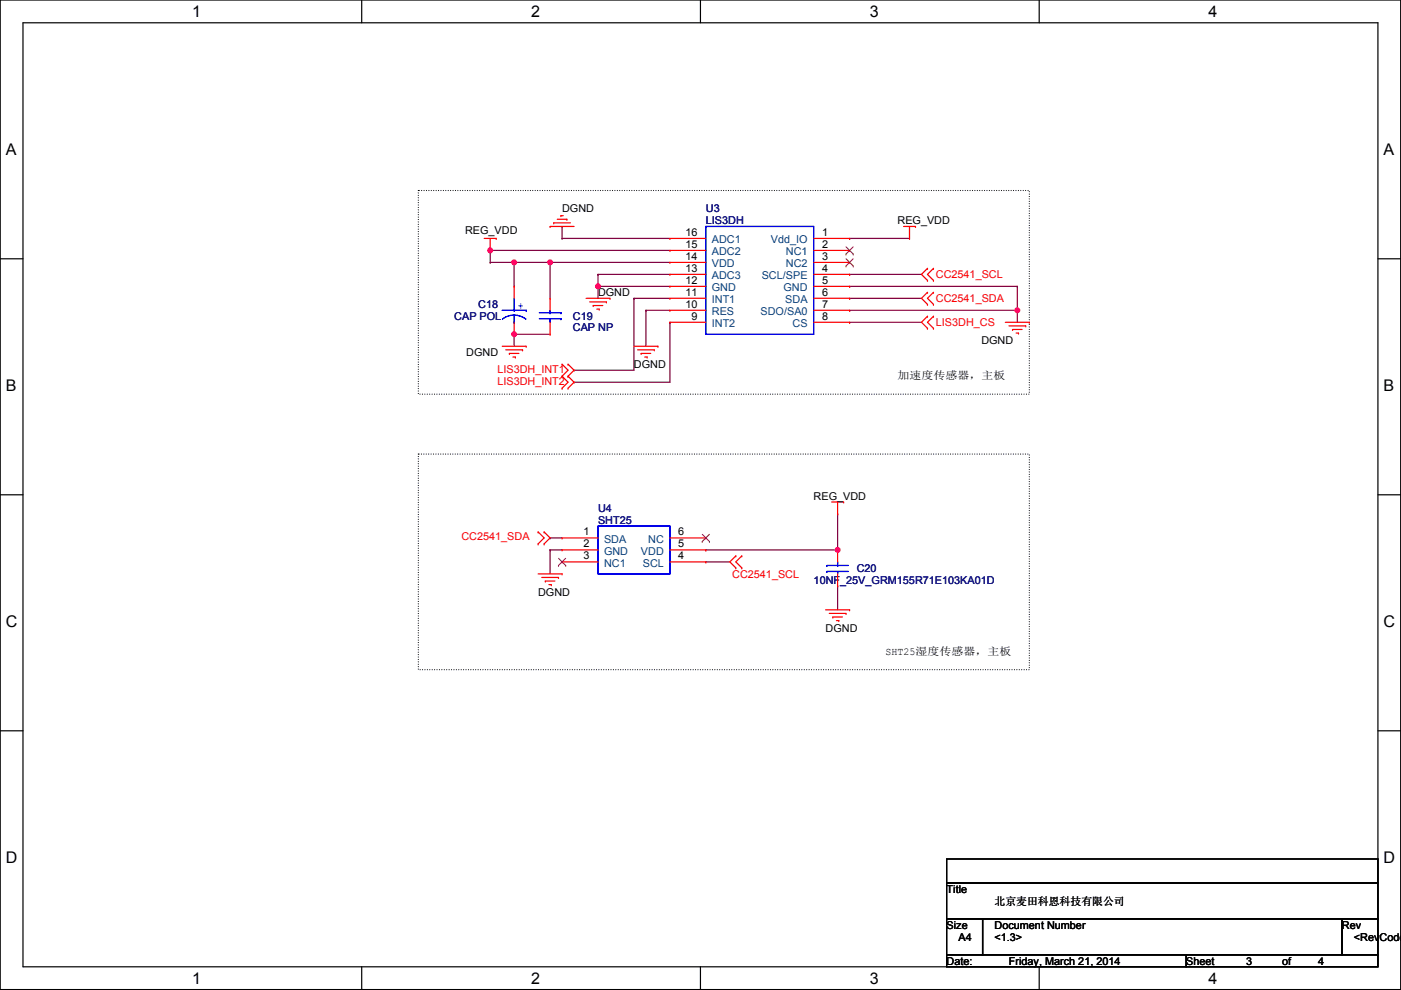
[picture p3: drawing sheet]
<svg xmlns="http://www.w3.org/2000/svg" width="297mm" height="210mm" viewBox="0 0 297 210" stroke-linecap="round" stroke-linejoin="round" font-family="sans-serif">
<path d="M0 0h297v209.8h-297zM4.9 4.8h287.2v200.2h-287.2z" fill="none" stroke="#000" stroke-width=".25"/>
<g fill="#fff">
<path d="M40.8 .5h1.9v3.8h-1.9z"/>
<path d="M40.8 205.5h1.9v3.8h-1.9z"/>
</g>
<path d="M76.7 0v4.8M76.7 205v4.8" fill="none" stroke="#000" stroke-width=".25"/>
<g fill="#fff">
<path d="M112.6 .5h1.9v3.8h-1.9z"/>
<path d="M112.6 205.5h1.9v3.8h-1.9z"/>
</g>
<path d="M148.5 0v4.8M148.5 205v4.8" fill="none" stroke="#000" stroke-width=".25"/>
<g fill="#fff">
<path d="M184.4 .5h1.9v3.8h-1.9z"/>
<path d="M184.4 205.5h1.9v3.8h-1.9z"/>
</g>
<path d="M220.3 0v4.8M220.3 205v4.8" fill="none" stroke="#000" stroke-width=".25"/>
<g fill="#fff">
<path d="M256.2 .5h1.9v3.8h-1.9z"/>
<path d="M256.2 205.5h1.9v3.8h-1.9z"/>
<path d="M1.2 29.9h2.3v3.8h-2.3z"/>
<path d="M293.3 29.9h2.3v3.8h-2.3z"/>
<path d="M1.3 79.9h2.2v3.8h-2.2z"/>
<path d="M293.4 79.9h2.2v3.8h-2.2z"/>
</g>
<path d="M0 54.9h4.9M292.1 54.9h4.9" fill="none" stroke="#000" stroke-width=".25"/>
<g fill="#fff">
<path d="M1.3 129.9h2.4v3.8h-2.4z"/>
<path d="M293.4 129.9h2.4v3.8h-2.4z"/>
</g>
<path d="M0 104.9h4.9M292.1 104.9h4.9" fill="none" stroke="#000" stroke-width=".25"/>
<g fill="#fff">
<path d="M1.3 180h2.4v3.8h-2.4z"/>
<path d="M293.4 180h2.4v3.8h-2.4z"/>
</g>
<path d="M0 154.9h4.9M292.1 154.9h4.9" fill="none" stroke="#000" stroke-width=".25"/>
<path d="M88.7 40.4h129.5v43.2h-129.5zM88.7 96.3h129.5v45.7h-129.5z" fill="none" stroke="#000" stroke-width=".25" stroke-dasharray="0 .5"/>
<path d="M116.6 114.1h.1M116.6 116.6h.1M116.6 114.1h2.6M116.6 116.6h2.6M116.6 116.6v5.1M149.7 116.6h.1M149.7 116.6h27.9" fill="none" stroke="#800040" stroke-width=".25"/>
<circle cx="177.6" cy="116.6" r=".5" fill="#f0f"/>
<circle cx="177.6" cy="116.6" r=".5" fill="none" stroke="#f0f" stroke-width=".25"/>
<path d="M103.9 53.1h.1M103.9 53.1h38.1M126.8 58.2h.1M126.8 58.2v5.1M126.8 58.2h15.2M126.8 60.7h.1M149.7 119.1h.1M149.7 119.1h5M177.6 109h.1M177.6 109v7.6" fill="none" stroke="#800040" stroke-width=".25"/>
<circle cx="103.9" cy="53.1" r=".5" fill="#f0f"/>
<circle cx="103.9" cy="53.1" r=".5" fill="none" stroke="#f0f" stroke-width=".25"/>
<path d="M116.6 55.6h.1M116.6 55.6h25.4" fill="none" stroke="#800040" stroke-width=".25"/>
<circle cx="116.6" cy="55.6" r=".5" fill="#f0f"/>
<circle cx="116.6" cy="55.6" r=".5" fill="none" stroke="#f0f" stroke-width=".25"/>
<path d="M109 55.6h.1M109 55.6h7.6M116.6 55.6h.1M116.6 55.6v7.7" fill="none" stroke="#800040" stroke-width=".25"/>
<circle cx="109" cy="55.6" r=".5" fill="#f0f"/>
<circle cx="109" cy="55.6" r=".5" fill="none" stroke="#f0f" stroke-width=".25"/>
<path d="M109 55.6h.1M109 55.6v5.1M126.8 60.7h.1M126.8 60.7h15.2M137 65.8h.1M137 65.8h5" fill="none" stroke="#800040" stroke-width=".25"/>
<circle cx="126.8" cy="60.7" r=".5" fill="#f0f"/>
<circle cx="126.8" cy="60.7" r=".5" fill="none" stroke="#f0f" stroke-width=".25"/>
<path d="M180.1 58.2h.1M180.1 58.2h15.3M180.1 63.3h.1M180.1 65.8h.1M180.1 63.3h15.3M180.1 65.8h35.6" fill="none" stroke="#800040" stroke-width=".25"/>
<circle cx="215.7" cy="65.8" r=".5" fill="#f0f"/>
<circle cx="215.7" cy="65.8" r=".5" fill="none" stroke="#f0f" stroke-width=".25"/>
<g fill="none" stroke="#800040" stroke-width=".25">
<path d="M103.9 55.6h.1M103.9 53.1h.1M103.9 55.6h5.1M103.9 53.1v2.5M119.2 48h.1M119.2 50.6h.1M119.2 50.6h22.8M119.2 48v2.6M180.1 50.6h.1M180.1 50.6h12.7M109 70.9h.1M109 70.9v2.5"/>
<path d="M180.1 60.7h.1M180.1 60.7h35.6M215.7 65.8h.1M215.7 65.8v2.5"/>
</g>
<circle cx="109" cy="70.9" r=".5" fill="#f0f"/>
<circle cx="109" cy="70.9" r=".5" fill="none" stroke="#f0f" stroke-width=".25"/>
<g fill="none" stroke="#800040" stroke-width=".25">
<path d="M109 70.9h.1M109 70.9h7.6M121.7 78.5h.1M134.4 63.3h.1M134.4 63.3h7.6M134.4 63.3v15.2h-12.7M137 65.8h.1M137 65.8v7.6M142 68.3h.1M142 68.3v12.7h-20.3M180.1 68.3h.1M180.1 68.3h15.3"/>
<path d="M215.7 60.7h.1M215.7 60.7v5.1M121.7 81h.1M177.6 124.2h.1M177.6 124.2v5.1"/>
</g>
<g fill="none" stroke="#f00" stroke-width=".25">
<path d="M102.7 50.6h2.5M103.9 53.1h.1M103.9 50.6v2.5M105.2 50.6h.1M116.6 48h.1M116.6 48h5.1M117.4 47.3h.1M117.4 47.3h3.6M118.2 46.5h2M118.9 45.7h.1M118.9 45.7h.5M120.2 46.5h.1"/>
<path d="M142 58.2h.1M142 55.6h.1M142 53.1h.1M142 50.6h.1M142 50.6h7.7M142 53.1h7.7M142 55.6h7.7M142 58.2h7.7M172.5 50.6h7.6M172.5 53.1h7.6M172.5 55.6h7.6M172.5 58.2h7.6"/>
<path d="M180.1 50.6h.1M180.1 53.1h.1M180.1 55.6h.1M180.1 58.2h.1M191.6 48h2.5M192.8 50.6h.1M192.8 48v2.6M194.1 48h.1M196.6 56.9h.1M196.6 59.4h.1M196.6 56.9l-1.2 1.3 1.2 1.2M197.9 59.4h.1"/>
<path d="M197.9 56.9h.1M197.9 56.9l-1.3 1.3 1.3 1.2M106.5 73.4h5.1M107.2 74.2h3.6M108 74.9h.1M108 74.9h2M108.8 75.7h.5M109 60.7h.1M109 70.9h.1M109 60.7v2.6M109 68.3v2.6M109.3 75.7h.1"/>
<path d="M110.8 74.2h.1M111.6 73.4h.1M116.6 63.3h.1M116.6 70.9h.1M116.6 63.3v2.5M116.6 68.3v2.6M119.2 77.2h.1M119.2 79.8h.1M119.2 77.2l1.2 1.3-1.2 1.3M119.2 79.8l1.2 1.2-1.2 1.3M120.4 79.8h.1M120.4 77.2h.1"/>
<path d="M120.4 77.2l1.3 1.3-1.3 1.3M120.4 79.8l1.3 1.2-1.3 1.3M124.3 63.3h5M125 64h3.6M125.8 64.8h.1M125.8 64.8h2M126.5 65.5h.5M127 65.5h.1M128.6 64h.1M129.3 63.3h.1M134.4 73.4h5.1M135.2 74.2h3.5"/>
<path d="M135.9 74.9h.1M135.9 74.9h2.1M136.7 75.7h.5M137.2 75.7h.1M138.7 74.2h.1M139.5 73.4h.1M142 68.3h.1M142 65.8h.1M142 63.3h.1M142 60.7h.1M142 63.3h7.7M142 68.3h7.7"/>
<path d="M142 60.7h7.7M142 65.8h7.7M172.5 63.3h7.6M172.5 68.3h7.6M172.5 60.7h7.6M172.5 65.8h7.6M180.1 60.7h.1M180.1 63.3h.1M180.1 65.8h.1M180.1 68.3h.1M196.6 62h.1M196.6 64.5h.1"/>
<path d="M196.6 67.1h.1M196.6 69.6h.1M196.6 62l-1.2 1.3 1.2 1.2M196.6 67.1l-1.2 1.2 1.2 1.3M197.9 64.5h.1M197.9 62h.1M197.9 69.6h.1M197.9 67.1h.1M197.9 62l-1.3 1.3 1.3 1.2M197.9 67.1l-1.3 1.2 1.3 1.3M213.2 68.3h5M213.9 69.1h3.6"/>
<path d="M214.7 69.9h.1M214.7 69.9h2M215.4 70.6h.5M215.9 70.6h.1M217.5 69.1h.1M218.2 68.3h.1M119.2 82.3h.1M120.4 82.3h.1M114.1 112.8h.1M114.1 115.3h.1M114.1 112.8l1.3 1.3-1.3 1.2M115.4 115.3h.1"/>
<path d="M115.4 112.8h.1M115.4 112.8l1.2 1.3-1.2 1.2M119.2 114.1h.1M119.2 116.6h.1M119.2 119.1h.1M119.2 114.1h7.6M119.2 116.6h7.6M119.2 119.1h7.6M142 114.1h7.7M142 116.6h7.7M142 119.1h7.7M149.7 119.1h.1"/>
<path d="M149.7 116.6h.1M149.7 114.1h.1M156 117.9h.1M156 117.9l-1.3 1.2 1.3 1.3M157.3 117.9h.1M157.3 117.9l-1.3 1.2 1.3 1.3M176.3 106.4h2.6M177.6 109h.1M177.6 116.6h.1M177.6 106.4v2.6M177.6 116.6v2.5M178.9 106.4h.1"/>
<path d="M114.1 121.7h5.1M114.9 122.4h3.5M115.6 123.2h.1M115.6 123.2h2M116.4 124h.5M116.9 124h.1M118.4 122.4h.1M119.2 121.7h.1M156 120.4h.1M157.3 120.4h.1M175.1 129.3h5M175.8 130.1h3.6"/>
<path d="M176.6 130.8h.1M176.6 130.8h2M177.3 131.6h.5M177.6 124.2h.1M177.6 121.7v2.5M177.8 131.6h.1M179.4 130.1h.1M180.1 129.3h.1"/>
</g>
<path d="M200.7 182.1h91.4v5.1h-91.4zM200.7 187.2h91.4v7.6h-91.4zM200.7 194.8h7.6v7.6h-7.6zM208.3 194.8h76.2v7.6h-76.2zM284.5 194.8h7.6v7.6h-7.6zM200.7 202.4h50.8v2.6h-50.8zM251.5 202.4h40.6v2.6h-40.6z" fill="none" stroke="#000" stroke-width=".25"/>
<g fill="none" stroke="#00f" stroke-width=".25">
<path d="M149.7 48h22.8v22.9h-22.8zM106.5 65.8h5.1M109 66.8l1.1 .1 1.4 .7M109 66.8l-1 .1-1.5 .7M109 68.3h.1M109 65.8h.1M109 63.3v2.5M109 66.8v1.5M111.6 65.8h.1M114.3 67.6h4.6M114.3 66.3h4.6M116.6 66.3h.1"/>
<path d="M116.6 67.6h.1M116.6 65.8v.5M116.6 67.6v.7M118.9 67.6h.1M118.9 66.3h.1M126.8 111.5h15.2v10.2h-15.2zM175.3 119.9h.1M175.3 119.9h4.6M177.6 119.9h.1M177.6 119.1v.8M175.3 121.2h.1M175.3 121.2h4.6"/>
<path d="M177.6 121.2h.1M177.6 121.2v.5"/>
</g>
<g fill="none" stroke="#804000" stroke-width=".21">
<path d="M179.4 53.9h.1M179.4 56.4h.1M179.4 52.3l1.5 1.6M179.4 54.9l1.5 1.5M180.9 52.3l-1.5 1.6M180.9 54.9l-1.5 1.5M180.9 53.9h.1M180.9 56.4h.1M118.4 119.9h.1M118.4 118.4l1.5 1.5M119.9 118.4l-1.5 1.5M119.9 119.9h.1"/>
<path d="M148.9 114.8h.1M148.9 113.3l1.5 1.5M150.4 113.3l-1.5 1.5M150.4 114.8h.1"/>
</g>
<circle cx="177.6" cy="116.6" r=".5" fill="#f0f"/>
<circle cx="177.6" cy="116.6" r=".5" fill="none" stroke="#f0f" stroke-width=".25"/>
<circle cx="103.9" cy="53.1" r=".5" fill="#f0f"/>
<circle cx="103.9" cy="53.1" r=".5" fill="none" stroke="#f0f" stroke-width=".25"/>
<circle cx="116.6" cy="55.6" r=".5" fill="#f0f"/>
<circle cx="116.6" cy="55.6" r=".5" fill="none" stroke="#f0f" stroke-width=".25"/>
<circle cx="109" cy="55.6" r=".5" fill="#f0f"/>
<circle cx="109" cy="55.6" r=".5" fill="none" stroke="#f0f" stroke-width=".25"/>
<circle cx="126.8" cy="60.7" r=".5" fill="#f0f"/>
<circle cx="126.8" cy="60.7" r=".5" fill="none" stroke="#f0f" stroke-width=".25"/>
<circle cx="215.7" cy="65.8" r=".5" fill="#f0f"/>
<circle cx="215.7" cy="65.8" r=".5" fill="none" stroke="#f0f" stroke-width=".25"/>
<circle cx="109" cy="70.9" r=".5" fill="#f0f"/>
<circle cx="109" cy="70.9" r=".5" fill="none" stroke="#f0f" stroke-width=".25"/>
<g font-size="3.4">
<text x="40.8" y="3.6">1</text>
<text x="112.6" y="3.6">2</text>
<text x="184.4" y="3.6">3</text>
<text x="256.2" y="3.6">4</text>
<text x="1.3" y="32.9">A</text>
<text x="293.4" y="32.9">A</text>
<text x="1.3" y="83">B</text>
<text x="293.4" y="83">B</text>
<text x="1.3" y="133">C</text>
<text x="293.4" y="133">C</text>
<text x="1.3" y="183.1">D</text>
<text x="293.4" y="183.1">D</text>
<text x="40.8" y="208.6">1</text>
<text x="112.6" y="208.6">2</text>
<text x="184.4" y="208.6">3</text>
<text x="256.2" y="208.6">4</text>
</g>
<g font-size="2.3">
<text x="119.2" y="45">DGND</text>
<text x="190.3" y="47.5">REG_VDD</text>
<text x="98.6" y="49.6">REG_VDD</text>
<text x="145.3" y="52.6">15</text>
<text x="145.3" y="50">16</text>
<text x="174.3" y="50">1</text>
<text x="174.3" y="52.6">2</text>
<text x="145.3" y="57.7">13</text>
<text x="145.3" y="55.1">14</text>
<text x="174.3" y="55.1">3</text>
<text x="174.3" y="57.7">4</text>
<text x="126.8" y="62.8">DGND</text>
<text x="145.3" y="65.3">10</text>
<text x="145.3" y="62.7">11</text>
<text x="145.3" y="60.2">12</text>
<text x="174.3" y="60.2">5</text>
<text x="174.3" y="62.7">6</text>
<text x="174.3" y="65.3">7</text>
<text x="146.6" y="67.8">9</text>
<text x="174.3" y="67.8">8</text>
<text x="98.9" y="75.5">DGND</text>
<text x="208.1" y="72.9">DGND</text>
<text x="134.4" y="78">DGND</text>
<text x="190.3" y="80.4">加加湿湿湿湿，主主</text>
<text x="172.5" y="106">REG_VDD</text>
<text x="123.7" y="113.5">1</text>
<text x="143.8" y="113.5">6</text>
<text x="123.7" y="116.1">2</text>
<text x="123.7" y="118.6">3</text>
<text x="143.8" y="118.6">4</text>
<text x="143.8" y="116.1">5</text>
<text x="114.1" y="126.3">DGND</text>
<text x="175.1" y="133.9">DGND</text>
<text x="187.8" y="138.8">SHT25湿湿湿湿湿，主主</text>
<text x="200.7" y="189.3">Title</text>
<text x="210.9" y="191.8">北北北北北北北北取北北北</text>
<text x="200.7" y="196.9">Size</text>
<text x="210.9" y="196.9">Document Number</text>
<text x="284.5" y="196.9">Rev</text>
<text x="203.2" y="199.4">A4</text>
<text x="210.9" y="199.4">&lt;1.3&gt;</text>
<text x="287.1" y="199.4">&lt;RevCode&gt;</text>
<text x="200.7" y="204.5">Date:</text>
<text x="213.9" y="204.5">Friday, March 21, 2014</text>
<text x="251.5" y="204.5">Sheet</text>
<text x="264.2" y="204.5">3</text>
<text x="271.8" y="204.5">of</text>
<text x="279.4" y="204.5">4</text>
</g>
<g font-size="2.3" fill="#000080">
<text x="149.7" y="45">U3</text>
<text x="149.7" y="47.5">LIS3DH</text>
<text x="101.4" y="65.3">C18</text>
<text x="96.3" y="67.9">CAP POL</text>
<text x="121.5" y="67.9">C19</text>
<text x="121.5" y="70.1">CAP NP</text>
<text x="126.8" y="108.5">U4</text>
<text x="126.8" y="111">SHT25</text>
<text x="172.5" y="123.7">10NF_25V_GRM155R71E103KA01D</text>
<text x="181.7" y="121.2">C20</text>
</g>
<g font-size="2.3" fill="#004080">
<text x="150.9" y="51.6">ADC1</text>
<text x="163.4" y="51.6">Vdd_IO</text>
<text x="150.9" y="59.2">ADC3</text>
<text x="150.9" y="56.7">VDD</text>
<text x="150.9" y="54.1">ADC2</text>
<text x="161.5" y="59.2">SCL/SPE</text>
<text x="166.6" y="54.1">NC1</text>
<text x="166.6" y="56.7">NC2</text>
<text x="150.9" y="64.3">INT1</text>
<text x="150.9" y="61.8">GND</text>
<text x="166.1" y="61.8">GND</text>
<text x="166.5" y="64.3">SDA</text>
<text x="150.9" y="69.4">INT2</text>
<text x="150.9" y="66.8">RES</text>
<text x="161.3" y="66.8">SDO/SA0</text>
<text x="168" y="69.4">CS</text>
<text x="128.1" y="115.1">SDA</text>
<text x="128.1" y="117.6">GND</text>
<text x="135.9" y="117.6">VDD</text>
<text x="137.4" y="115.1">NC</text>
<text x="128.1" y="120.2">NC1</text>
<text x="136.3" y="120.2">SCL</text>
</g>
<g font-size="2.3" fill="#f00">
<text x="198.4" y="59">CC2541_SCL</text>
<text x="198.4" y="64.1">CC2541_SDA</text>
<text x="198.4" y="69.1">LIS3DH_CS</text>
<text x="105.5" y="79">LIS3DH_INT1</text>
<text x="105.5" y="81.6">LIS3DH_INT2</text>
<text x="97.8" y="114.6">CC2541_SDA</text>
<text x="155.2" y="122.5">CC2541_SCL</text>
</g>
<text font-size="2.3" fill="#00f" x="109.8" y="65.4">+</text>
</svg>
